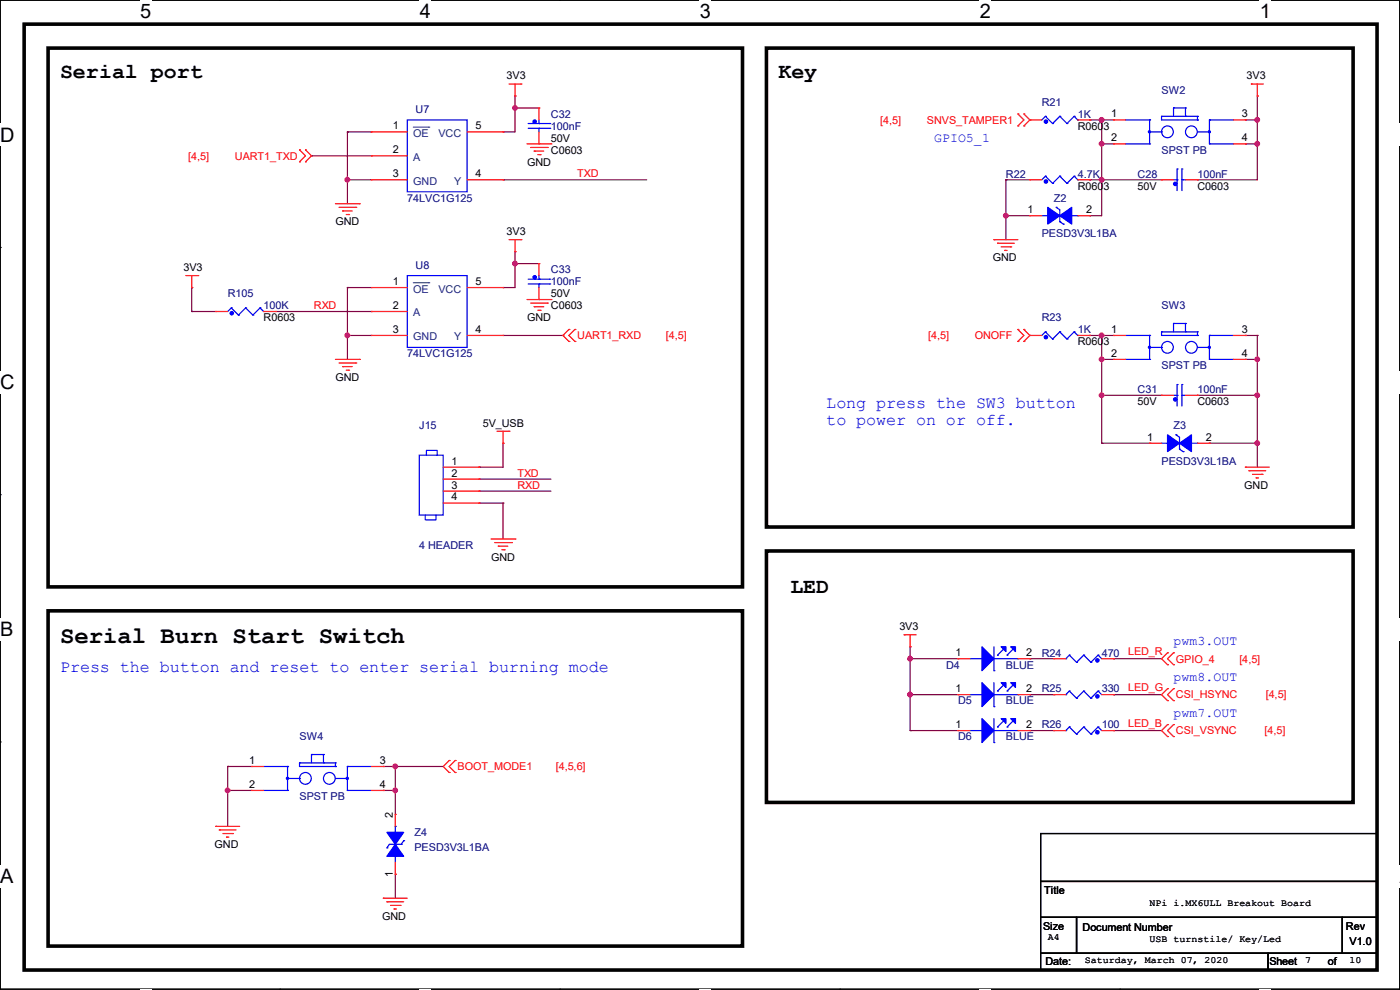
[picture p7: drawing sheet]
<svg xmlns="http://www.w3.org/2000/svg" width="297mm" height="210mm" viewBox="0 0 297 210" stroke-linecap="round" stroke-linejoin="round" font-family="sans-serif">
<path d="M0 0h297v209.8h-297z" fill="none" stroke="#000" stroke-width=".25"/>
<g fill="#fff">
<path d="M29.7 0h2.4v4.8h-2.4z"/>
<path d="M29.7 209.8h2.4v.2h-2.4z"/>
</g>
<path d="M59.4 0h.1M59.4 209.8h.1" fill="none" stroke="#000" stroke-width=".25"/>
<g fill="#fff">
<path d="M89.1 0h2.3v4.8h-2.3z"/>
<path d="M89.1 209.8h2.3v.2h-2.3z"/>
</g>
<path d="M118.8 0h.1M118.8 209.8h.1" fill="none" stroke="#000" stroke-width=".25"/>
<g fill="#fff">
<path d="M148.5 0h2.3v4.8h-2.3z"/>
<path d="M148.5 209.8h2.3v.2h-2.3z"/>
</g>
<path d="M178.2 0h.1M178.2 209.8h.1" fill="none" stroke="#000" stroke-width=".25"/>
<g fill="#fff">
<path d="M207.9 0h2.3v4.8h-2.3z"/>
<path d="M207.9 209.8h2.3v.2h-2.3z"/>
</g>
<path d="M237.6 0h.1M237.6 209.8h.1" fill="none" stroke="#000" stroke-width=".25"/>
<g fill="#fff">
<path d="M267.3 0h2.3v4.8h-2.3z"/>
<path d="M267.3 209.8h2.3v.2h-2.3z"/>
<path d="M0 26.2h3.1v4.8h-3.1z"/>
<path d="M297 26.2v4.8z"/>
<path d="M0 78.7h3.1v4.7h-3.1z"/>
<path d="M297 78.7v4.7z"/>
</g>
<path d="M0 52.5h.1M297 52.5h.1" fill="none" stroke="#000" stroke-width=".25"/>
<g fill="#fff">
<path d="M0 131.1h2.9v4.8h-2.9z"/>
<path d="M297 131.1v4.8z"/>
</g>
<path d="M0 104.9h.1M297 104.9h.1" fill="none" stroke="#000" stroke-width=".25"/>
<g fill="#fff">
<path d="M0 183.6h2.9v4.7h-2.9z"/>
<path d="M296.9 183.6h.1v4.7h-.1z"/>
</g>
<path d="M0 157.4h.1M297 157.4h.1M220.8 176.8h71.3v10.2h-71.3zM220.8 187h71.3v7.6h-71.3zM220.8 194.6h7.6v7.6h-7.6zM228.4 194.6h56.4v7.6h-56.4zM284.8 194.6h7.3v7.6h-7.3zM220.8 202.2h48.2v3.6h-48.2zM269 202.2h23.1v3.6h-23.1z" fill="none" stroke="#000" stroke-width=".25"/>
<path d="M5.1 5.1h287v200.7h-287zM10.2 10.2h147.3v114.3h-147.3zM162.6 10.2h124.5v101.6h-124.5zM162.6 116.9h124.5v53.3h-124.5zM10.2 129.6h147.3v71.1h-147.3z" fill="none" stroke="#000" stroke-width=".76"/>
<g fill="none" stroke="#800040" stroke-width=".25">
<path d="M66.1 33.1h.1M66.1 33.1h12.7M73.7 28h.1M73.7 38.1h.1M73.7 28h5.1M73.7 28v15.2M73.7 38.1h5.1M106.7 28h.1M106.7 38.1h.1M106.7 38.1h30.5M109.3 20.4h.1M109.3 22.9h.1"/>
<path d="M109.3 20.4v7.6h-2.6M109.3 22.9h5M213.4 38.1h.1M213.4 38.1h5.1M213.4 38.1v12.7M231.2 25.4h.1M231.2 38.1h.1M231.2 38.1h15.2M231.2 25.4h5.1M233.7 25.4h.1M233.7 30.5h.1M233.7 38.1h.1"/>
<path d="M233.7 25.4v20.4h-2.5M233.7 30.5h2.6M254 38.1h.1M264.2 25.4h.1M264.2 30.5h.1M264.2 25.4h2.5M264.2 30.5h2.5M266.7 20.4h.1M266.7 25.4h.1M266.7 30.5h.1M266.7 20.4v17.7h-12.7M109.3 53.4h.1"/>
<path d="M109.3 55.9h.1M109.3 53.4v7.6h-2.6M109.3 55.9h5M213.4 45.8h.1M213.4 45.8h5.1M231.2 45.8h.1M40.7 61h.1M40.7 66.1h.1M40.7 66.1h5.1M40.7 61v5.1M58.5 66.1h20.3M73.7 61h.1"/>
<path d="M73.7 71.2h.1M73.7 61v15.2M73.7 61h5.1M73.7 71.2h5.1M78.8 66.1h.1M106.7 61h.1M106.7 71.2h12.7M119.4 71.2h.1M231.2 71.2h.1M231.2 71.2h5.1M233.7 71.2h.1M233.7 76.2h.1"/>
<path d="M233.7 71.2v22.8M233.7 76.2h2.6M264.2 71.2h.1M264.2 76.2h.1M264.2 71.2h2.5M264.2 76.2h2.5M266.7 71.2h.1M266.7 71.2v27.9M101.6 99.1h.1M106.7 94h.1M106.7 94v5.1h-5.1M233.7 83.9h.1"/>
<path d="M233.7 94h.1M233.7 94h10.2M233.7 83.9h12.7M254 83.9h.1M254 83.9h12.7M256.6 94h.1M256.6 94h10.1M266.7 83.9h.1M266.7 94h.1M101.6 106.7h.1M101.6 104.2h.1M101.6 101.6h.1"/>
<path d="M101.6 106.7h5.1M101.6 104.2h15.3M101.6 101.6h15.3M106.7 106.7h.1M106.7 106.7v7.6M193.1 139.7h.1M193.1 137.2h.1M193.1 139.7h10.1M193.1 137.2v17.8M218.5 139.7h.1M218.5 139.7h5.1M236.3 139.7h.1"/>
<path d="M236.3 139.7h10.1M193.1 147.4h.1M193.1 155h.1M193.1 147.4h10.1M193.1 155h10.1M218.5 147.4h.1M218.5 155h.1M218.5 147.4h5.1M218.5 155h5.1M236.3 147.4h.1M236.3 155h.1M236.3 147.4h10.1"/>
<path d="M236.3 155h10.1M48.3 162.6h.1M48.3 167.7h.1M48.3 162.6h5.1M48.3 167.7h5.1M48.3 162.6v12.7M81.3 162.6h.1M81.3 167.7h.1M81.3 162.6h12.7M81.3 167.7h2.6M83.9 162.6h.1M83.9 167.7h.1"/>
<path d="M83.9 162.6v10.2M83.9 185.5h.1M83.9 185.5v5"/>
</g>
<g fill="#f0f" stroke="#f0f" stroke-width=".25">
<circle cx="83.8" cy="167.7" r=".49"/>
<circle cx="83.8" cy="162.6" r=".49"/>
<circle cx="109.2" cy="22.9" r=".49"/>
<circle cx="73.7" cy="38.1" r=".49"/>
<circle cx="109.2" cy="55.9" r=".49"/>
<circle cx="73.7" cy="71.1" r=".49"/>
<circle cx="266.7" cy="94" r=".49"/>
<circle cx="233.7" cy="38.1" r=".49"/>
<circle cx="213.4" cy="45.7" r=".49"/>
<circle cx="233.7" cy="76.2" r=".49"/>
<circle cx="233.7" cy="83.8" r=".49"/>
<circle cx="233.7" cy="71.1" r=".49"/>
<circle cx="266.7" cy="76.2" r=".49"/>
<circle cx="266.7" cy="83.8" r=".49"/>
<circle cx="233.7" cy="30.5" r=".49"/>
<circle cx="233.7" cy="25.4" r=".49"/>
<circle cx="266.7" cy="30.5" r=".49"/>
<circle cx="266.7" cy="25.4" r=".49"/>
<circle cx="193.1" cy="147.3" r=".49"/>
<circle cx="193.1" cy="139.7" r=".49"/>
<circle cx="48.3" cy="167.7" r=".49"/>
</g>
<g fill="none" stroke="#f00" stroke-width=".25">
<path d="M108 17.8h2.5M109.3 17.8v2.6M110.5 17.8h.1M265.5 17.8h.1M265.5 17.8h2.5M266.7 17.8v2.6M63.5 34.3h.1M63.5 31.8h.1M63.5 31.8l1.3 1.3-1.3 1.2M64.8 31.8h.1M64.8 34.3h.1M64.8 31.8l1.3 1.3-1.3 1.2"/>
<path d="M78.8 28h.1M78.8 33.1h.1M78.8 38.1h.1M78.8 38.1h7.6M78.8 28h7.6M78.8 33.1h7.6M99.1 38.1h7.6M99.1 28h7.6M106.7 38.1h.1M106.7 28h.1M109.3 20.4h.1M111.8 30.5h5.1"/>
<path d="M112.6 31.3h3.5M113.3 32h.1M113.3 32h2.1M114.1 32.8h.5M114.3 22.9h.1M114.3 30.5h.1M114.3 22.9v2.5M114.3 28v2.5M114.6 32.8h.1M116.1 31.3h.1M116.9 30.5h.1M215.9 26.7h.1"/>
<path d="M215.9 24.2h.1M215.9 24.2l1.3 1.2-1.3 1.3M217.2 24.2h.1M217.2 26.7h.1M217.2 24.2l1.3 1.2M218.5 25.4h.1M218.5 38.1h.1M218.5 25.4l-1.3 1.3M218.5 25.4h2.5M218.5 38.1h2.5M228.6 25.4h2.6M228.6 38.1h2.6"/>
<path d="M231.2 25.4h.1M231.2 38.1h.1M236.3 25.4h.1M236.3 30.5h.1M236.3 30.5h2.5M236.3 25.4h2.5M246.4 38.1h.1M246.4 38.1h2.6M251.5 38.1h2.5M254 38.1h.1M261.7 30.5h2.5M261.7 25.4h2.5"/>
<path d="M264.2 25.4h.1M264.2 30.5h.1M266.7 20.4h.1M39.4 58.5h2.6M40.7 58.5v2.5M42 58.5h.1M71.2 43.2h5M71.9 44h3.6M72.7 44.7h.1M72.7 44.7h2M73.4 45.5h.6M74 45.5h.1"/>
<path d="M75.5 44h.1M76.2 43.2h.1M108 50.8h2.5M109.3 53.4h.1M109.3 50.8v2.6M110.5 50.8h.1M114.3 55.9h.1M114.3 55.9v2.6M210.9 50.8h.1M210.9 50.8h5M211.6 51.6h.1M211.6 51.6h3.6"/>
<path d="M212.4 52.4h2M213.1 53.1h.1M213.1 53.1h.6M214.4 52.4h.1M218.5 45.8h.1M218.5 45.8h2.5M228.6 45.8h2.6M231.2 45.8h.1M40.7 61h.1M45.8 66.1h.1M45.8 66.1h2.5M55.9 66.1h2.6"/>
<path d="M58.5 66.1h.1M71.2 76.2h5M71.9 77h3.6M72.7 77.8h.1M72.7 77.8h2M73.4 78.5h.6M74 78.5h.1M75.5 77h.1M76.2 76.2h.1M78.8 61h.1M78.8 66.1h.1M78.8 71.2h.1"/>
<path d="M78.8 61h7.6M78.8 66.1h7.6M78.8 71.2h7.6M99.1 61h7.6M99.1 71.2h7.6M106.7 71.2h.1M106.7 61h.1M111.8 63.5h5.1M112.6 64.3h3.5M113.3 65.1h.1M113.3 65.1h2.1M114.1 65.8h.5"/>
<path d="M114.3 63.5h.1M114.3 61v2.5M114.6 65.8h.1M116.1 64.3h.1M116.9 63.5h.1M120.7 69.9h.1M120.7 72.4h.1M120.7 69.9l-1.3 1.3 1.3 1.2M122 72.4h.1M122 69.9h.1M122 69.9l-1.3 1.3 1.3 1.2M215.9 72.4h.1"/>
<path d="M215.9 69.9h.1M215.9 69.9l1.3 1.3-1.3 1.2M217.2 69.9h.1M217.2 72.4h.1M217.2 69.9l1.3 1.3M218.5 71.2h.1M218.5 71.2l-1.3 1.2M218.5 71.2h2.5M228.6 71.2h2.6M231.2 71.2h.1M236.3 71.2h.1M236.3 76.2h.1"/>
<path d="M236.3 76.2h2.5M236.3 71.2h2.5M261.7 76.2h2.5M261.7 71.2h2.5M264.2 71.2h.1M264.2 76.2h.1M94 99.1h7.6M101.6 99.1h.1M105.5 91.5h2.5M106.7 94h.1M106.7 91.5v2.5M108 91.5h.1"/>
<path d="M243.9 94h.1M243.9 94h2.5M246.4 83.9h.1M246.4 83.9h2.6M251.5 83.9h2.5M254 83.9h.1M254 94h2.6M256.6 94h.1M264.2 99.1h.1M264.2 99.1h5.1M265 99.9h.1M265 99.9h3.5"/>
<path d="M94 101.6h7.6M94 104.2h7.6M94 106.7h7.6M101.6 101.6h.1M101.6 104.2h.1M101.6 106.7h.1M104.2 114.3h5.1M104.9 115.1h3.6M105.7 115.9h.1M105.7 115.9h2M106.5 116.6h.5M107 116.6h.1"/>
<path d="M108.5 115.1h.1M109.3 114.3h.1M265.7 100.6h2.1M266.5 101.4h.1M266.5 101.4h.5M267.8 100.6h.1M191.8 134.7h.1M191.8 134.7h2.6M193.1 137.2h.1M193.1 134.7v2.5M203.2 139.7h.1M203.2 139.7h2.6"/>
<path d="M215.9 139.7h2.6M218.5 139.7h.1M223.6 139.7h.1M223.6 139.7h2.5M233.7 139.7h2.6M236.3 139.7h.1M247.7 138.5h.1M247.7 138.5l-1.3 1.2 1.3 1.3M249 138.5h.1M249 138.5l-1.3 1.2 1.3 1.3M203.2 155h.1M203.2 147.4h.1"/>
<path d="M203.2 147.4h2.6M203.2 155h2.6M215.9 147.4h2.6M215.9 155h2.6M218.5 155h.1M218.5 147.4h.1M223.6 147.4h.1M223.6 155h.1M223.6 147.4h2.5M223.6 155h2.5M233.7 147.4h2.6M233.7 155h2.6"/>
<path d="M236.3 147.4h.1M236.3 155h.1M247.7 141h.1M247.7 146.1h.1M247.7 148.6h.1M247.7 153.7h.1M247.7 156.3h.1M247.7 146.1l-1.3 1.3 1.3 1.2M247.7 153.7l-1.3 1.3 1.3 1.3M249 141h.1M249 148.6h.1M249 146.1h.1"/>
<path d="M249 156.3h.1M249 153.7h.1M249 146.1l-1.3 1.3 1.3 1.2M249 153.7l-1.3 1.3 1.3 1.3M45.8 175.3h.1M45.8 175.3h5M46.5 176.1h.1M46.5 176.1h3.6M47.3 176.8h2M48 177.6h.1M48 177.6h.6M49.3 176.8h.1"/>
<path d="M53.4 162.6h.1M53.4 167.7h.1M53.4 162.6h2.5M53.4 167.7h2.5M78.8 162.6h2.5M78.8 167.7h2.5M81.3 162.6h.1M81.3 167.7h.1M83.9 172.8h.1M83.9 172.8v2.5M95.3 161.3h.1M95.3 163.9h.1"/>
<path d="M95.3 161.3l-1.3 1.3 1.3 1.3M96.6 163.9h.1M96.6 161.3h.1M96.6 161.3l-1.3 1.3 1.3 1.3M81.3 190.5h.1M81.3 190.5h5.1M82.1 191.3h.1M82.1 191.3h3.5M82.8 192.1h2.1M83.6 192.8h.1M83.6 192.8h.5M83.9 185.5h.1"/>
<path d="M83.9 182.9v2.6M84.9 192.1h.1"/>
</g>
<g fill="none" stroke="#00f" stroke-width=".25">
<path d="M86.4 25.4h12.7v15.3h-12.7zM112.1 27.2h4.5M112.1 26.2h4.5M114.3 27.2h.1M114.3 26.2h.1M114.3 25.4v.8M114.3 27.2v.8M116.6 27.2h.1M116.6 26.2h.1M221.8 24.7h.1M221.8 37.4h.1M221.8 24.7l-.8 .7"/>
<path d="M221.8 24.7l1.5 1.5M221.8 37.4l-.8 .7M221.8 37.4l1.5 1.5M223.3 26.2h.1M223.3 38.9h.1M224.8 24.7h.1M224.8 37.4h.1M224.8 24.7l-1.5 1.5M224.8 24.7l1.6 1.5M224.8 37.4l-1.5 1.5M224.8 37.4l1.6 1.5M226.4 26.2h.1"/>
<path d="M226.4 38.9h.1M227.9 24.7h.1M227.9 37.4h.1M227.9 24.7l-1.5 1.5M227.9 24.7l.7 .7M227.9 37.4l-1.5 1.5M227.9 37.4l.7 .7M228.6 25.4h.1M228.6 38.1h.1M238.8 25.4h5.1M238.8 30.5h5.1M243.9 25.4h.1"/>
<path d="M243.9 30.5h.1M243.9 25.4v5.1M243.9 28h2.5M246.4 28h.1M246.4 24.7h.1M246.4 24.7v.7h7.6M246.4 24.7h7.6M249 22.9h.1M249 38.1h.7M249 22.9v1.8M249 22.9h2.5M249.7 35.9h.1"/>
<path d="M249.7 38.1h.1M249.7 35.9v4.5M250.7 35.9h.1M250.7 38.1h.1M250.7 35.9v4.5M250.7 38.1h.8M251.5 22.9h.1M251.5 24.7h.1M251.5 22.9v1.8M254 25.4h.1M254 24.7h.1M254 28h2.6"/>
<path d="M254 24.7v.7M256.6 25.4h.1M256.6 30.5h.1M256.6 28h.1M256.6 25.4h5.1M256.6 30.5h5.1M256.6 25.4v5.1M86.4 58.5h12.7v15.2h-12.7zM112.1 59.2h4.5M114.3 59.2h.1M114.3 58.5v.7M116.6 59.2h.1"/>
<path d="M221 45.8h1.3M222.3 45.8h.1M224.1 44h.1M224.1 44l.7 .5v2.5M224.8 47h.1M224.8 47l.8 .5M225.6 47.5h.1M227.4 45.8h1.2M228.6 45.8h.1M49.1 65.3h.1M49.1 65.3l-.8 .8M49.1 65.3l1.5 1.5"/>
<path d="M50.6 66.8h.1M52.1 65.3h.1M52.1 65.3l-1.5 1.5M52.1 65.3l1.5 1.5M53.6 66.8h.1M55.2 65.3h.1M55.2 65.3l-1.6 1.5M55.2 65.3l.7 .8M55.9 66.1h.1M112.1 60.2h4.5M114.3 60.2h.1M114.3 60.2v.8"/>
<path d="M116.6 60.2h.1M221.8 70.4h.1M221.8 70.4l-.8 .8M221.8 70.4l1.5 1.5M223.3 71.9h.1M224.8 70.4h.1M224.8 70.4l-1.5 1.5M224.8 70.4l1.6 1.5M226.4 71.9h.1M227.9 70.4h.1M227.9 70.4l-1.5 1.5M227.9 70.4l.7 .8"/>
<path d="M228.6 71.2h.1M238.8 71.2h5.1M238.8 76.2h5.1M243.9 71.2h.1M243.9 76.2h.1M243.9 71.2v5M243.9 73.7h2.5M246.4 73.7h.1M246.4 70.4h.1M246.4 70.4v.8h7.6M246.4 70.4h7.6M249 68.6h.1"/>
<path d="M249 68.6v1.8M249 68.6h2.5M251.5 68.6h.1M251.5 70.4h.1M251.5 68.6v1.8M254 71.2h.1M254 70.4h.1M254 70.4v.8M254 73.7h2.6M256.6 71.2h.1M256.6 76.2h.1M256.6 73.7h.1"/>
<path d="M256.6 71.2v5M256.6 71.2h5.1M256.6 76.2h5.1M88.9 96.6h5.1v12.7h-5.1zM90.5 96.6v-1.1h2.3v1.1M246.4 94h1.3M247.7 94h.1M249 83.9h.7M249.5 92.2h.1M249.5 92.2l.7 .6v2.5M249.7 81.6h.1M249.7 83.9h.1"/>
<path d="M249.7 81.6v4.5M250.2 95.3h.1M250.2 95.3l.8 .5M250.7 81.6h.1M250.7 83.9h.1M250.7 81.6v4.5M250.7 83.9h.8M251 95.8h.1M252.8 94h1.2M254 94h.1M90.2 109.3v1h2.3v-1M205.8 139.7h2.5"/>
<path d="M208.3 139.7h.1M210.9 137.2v5.1M210.9 139.7h5M211.6 139h.1M212.9 137.7l-1.3 1.3M213.7 139h.1M214.9 137.7l-1.2 1.3M215.9 139.7h.1M226.1 139.7h.1M226.9 139h.1M226.9 139l-.8 .7M226.9 139l1.5 1.5"/>
<path d="M229.9 139h.1M229.9 139l1.5 1.5M229.9 139l-1.5 1.5M233 139h.1M233 139l.7 .7M233 139l-1.6 1.5M205.8 155h2.5M205.8 147.4h2.5M208.3 155h.1M208.3 147.4h.1M210.9 142.3h.1M210.9 157.5h.1"/>
<path d="M210.9 149.9h.1M210.9 144.8v5.1M210.9 152.4v5.1M210.9 155h5M210.9 147.4h5M211.6 154.2h.1M211.6 146.6h.1M212.9 153l-1.3 1.2M212.9 145.3l-1.3 1.3M213.7 154.2h.1M213.7 146.6h.1M214.9 153l-1.2 1.2"/>
<path d="M214.9 145.3l-1.2 1.3M215.9 155h.1M215.9 147.4h.1M226.1 147.4h.1M226.1 155h.1M226.9 146.6h.1M226.9 154.2h.1M226.9 146.6l1.5 1.5M226.9 146.6l-.8 .8M226.9 154.2l1.5 1.5M226.9 154.2l-.8 .8M228.4 148.1h.1"/>
<path d="M228.4 140.5h.1M228.4 155.7h.1M229.9 146.6h.1M229.9 154.2h.1M229.9 146.6l1.5 1.5M229.9 146.6l-1.5 1.5M229.9 154.2l1.5 1.5M229.9 154.2l-1.5 1.5M231.4 148.1h.1M231.4 140.5h.1M231.4 155.7h.1M233 146.6h.1"/>
<path d="M233 154.2h.1M233 146.6l.7 .8M233 146.6l-1.6 1.5M233 154.2l.7 .8M233 154.2l-1.6 1.5M55.9 162.6h5.1M55.9 167.7h5.1M61 162.6h.1M61 167.7h.1M61 162.6v5.1M61 165.1h2.5M63.5 165.1h.1"/>
<path d="M63.5 161.8h.1M63.5 161.8v.8h7.7M63.5 161.8h7.7M66.1 160.1h.1M66.1 160.1v1.7M66.1 160.1h2.5M68.6 160.1h.1M68.6 161.8h.1M68.6 160.1v1.7M71.2 162.6h.1M71.2 161.8h.1M71.2 165.1h2.5"/>
<path d="M71.2 161.8v.8M73.7 162.6h.1M73.7 167.7h.1M73.7 165.1h.1M73.7 162.6h5.1M73.7 167.7h5.1M73.7 162.6v5.1M82.1 179.9h.1M83.9 175.3h.1M83.9 175.3v1.3M85.1 179.1h.1M85.1 179.1h-2.5l-.5 .8"/>
<path d="M85.6 178.4h.1M85.6 178.4l-.5 .7M83.9 181.7h.1M83.9 181.7v1.2"/>
<circle cx="247.7" cy="28" r="1.25"/>
<circle cx="252.8" cy="28" r="1.25"/>
<circle cx="247.7" cy="73.7" r="1.25"/>
<circle cx="252.8" cy="73.7" r="1.25"/>
<circle cx="64.8" cy="165.1" r="1.25"/>
<circle cx="69.9" cy="165.1" r="1.25"/>
</g>
<path d="M87.7 27h3.3M91 27h.1M87.7 60h3.3M91 60h.1" fill="none" stroke="#004080" stroke-width=".21"/>
<g fill="#00f" stroke="#00f" stroke-width=".25">
<path d="M208.3 137.2l2.6 2.5-2.6 2.6z"/>
<path d="M212.4 137.2h1v1z"/>
<path d="M214.4 137.2h1v1z"/>
<path d="M208.3 152.4l2.6 2.6-2.6 2.5z"/>
<path d="M212.4 152.4h1v1.1z"/>
<path d="M214.4 152.4h1v1.1z"/>
<path d="M208.3 144.8l2.6 2.6-2.6 2.5z"/>
<path d="M212.4 144.8h1v1z"/>
<path d="M214.4 144.8h1v1z"/>
<path d="M247.7 92.2l2.5 1.8-2.5 1.8z" fill-rule="evenodd"/>
<path d="M250.2 94l2.6-1.8v3.6z" fill-rule="evenodd"/>
<path d="M83.9 179.1l1.7 2.6h-3.5z" fill-rule="evenodd"/>
<path d="M82.1 176.6h3.5l-1.7 2.5z" fill-rule="evenodd"/>
<path d="M222.3 44l2.5 1.8-2.5 1.7z" fill-rule="evenodd"/>
<path d="M224.8 45.8l2.6-1.8v3.5z" fill-rule="evenodd"/>
<circle cx="113.4" cy="58.8" r=".36"/>
<circle cx="221.9" cy="25.8" r=".36"/>
<circle cx="49.2" cy="66.4" r=".36"/>
<circle cx="232.8" cy="147.7" r=".36"/>
<circle cx="249.3" cy="39" r=".36"/>
<circle cx="243.9" cy="28" r=".23"/>
<circle cx="256.6" cy="28" r=".23"/>
<circle cx="249.3" cy="84.7" r=".36"/>
<circle cx="113.4" cy="25.8" r=".36"/>
<circle cx="232.8" cy="140.1" r=".36"/>
<circle cx="221.9" cy="38.5" r=".36"/>
<circle cx="232.8" cy="155.3" r=".36"/>
<circle cx="221.9" cy="71.5" r=".36"/>
<circle cx="61" cy="165.1" r=".23"/>
<circle cx="73.7" cy="165.1" r=".23"/>
<circle cx="243.9" cy="73.7" r=".23"/>
<circle cx="256.6" cy="73.7" r=".23"/>
</g>
<text font-size="5.1" x="12.7" y="136.4">Serial Burn Start Switch</text>
<g font-size="4.6">
<text x="12.7" y="16.6">Serial port</text>
<text x="165.1" y="16.6">Key</text>
<text x="167.7" y="125.8">LED</text>
</g>
<g font-size="4.2">
<text x="29.7" y="3.9">5</text>
<text x="89.1" y="3.9">4</text>
<text x="148.5" y="3.9">3</text>
<text x="207.9" y="3.9">2</text>
<text x="267.3" y="3.9">1</text>
<text x="0" y="30.1">D</text>
<text x="0" y="82.5">C</text>
<text x="0" y="135">B</text>
<text x="0" y="187.4">A</text>
<text x="297" y="187.4">A</text>
</g>
<g font-size="3.6" fill="#00f">
<text x="175.3" y="86.7">Long press the SW3 button</text>
<text x="175.3" y="90.2">to power on or off.</text>
<text x="12.7" y="142.5">Press the button and reset to enter serial burning mode</text>
</g>
<g font-size="2.8" fill="#00f">
<text x="198.2" y="30.2">GPIO5_1</text>
<text x="249" y="136.9">pwm3.OUT</text>
<text x="249" y="144.5">pwm8.OUT</text>
<text x="249" y="152.1">pwm7.OUT</text>
</g>
<g font-size="2.3">
<text x="107.5" y="16.8">3V3</text>
<text x="264.5" y="16.8">3V3</text>
<text x="83.4" y="27.4">1</text>
<text x="100.9" y="27.4">5</text>
<text x="228.6" y="27.5">R0603</text>
<text x="235.8" y="24.9">1</text>
<text x="235.8" y="30">2</text>
<text x="263.4" y="24.9">3</text>
<text x="263.4" y="30">4</text>
<text x="83.4" y="32.5">2</text>
<text x="111.8" y="35.1">GND</text>
<text x="116.9" y="30.1">50V</text>
<text x="116.9" y="32.6">C0603</text>
<text x="83.4" y="37.6">3</text>
<text x="100.9" y="37.6">4</text>
<text x="228.6" y="40.2">R0603</text>
<text x="241.3" y="40.2">50V</text>
<text x="254.1" y="40.2">C0603</text>
<text x="71.2" y="47.8">GND</text>
<text x="218" y="45.2">1</text>
<text x="230.4" y="45.2">2</text>
<text x="107.5" y="49.9">3V3</text>
<text x="38.9" y="57.5">3V3</text>
<text x="210.6" y="55.5">GND</text>
<text x="83.4" y="60.5">1</text>
<text x="83.4" y="65.5">2</text>
<text x="100.9" y="60.5">5</text>
<text x="116.9" y="63.1">50V</text>
<text x="116.9" y="65.6">C0603</text>
<text x="55.9" y="68.2">R0603</text>
<text x="83.4" y="70.6">3</text>
<text x="100.9" y="70.6">4</text>
<text x="111.8" y="68.2">GND</text>
<text x="235.8" y="70.6">1</text>
<text x="263.4" y="70.6">3</text>
<text x="228.6" y="73.2">R0603</text>
<text x="235.8" y="75.7">2</text>
<text x="263.4" y="75.7">4</text>
<text x="71.2" y="80.9">GND</text>
<text x="241.3" y="85.9">50V</text>
<text x="254.1" y="85.9">C0603</text>
<text x="102.4" y="90.5">5V_USB</text>
<text x="243.4" y="93.5">1</text>
<text x="255.8" y="93.5">2</text>
<text x="95.8" y="98.6">1</text>
<text x="95.8" y="101.1">2</text>
<text x="95.8" y="103.6">3</text>
<text x="95.8" y="106.2">4</text>
<text x="264" y="103.7">GND</text>
<text x="104.2" y="119">GND</text>
<text x="190.8" y="133.7">3V3</text>
<text x="202.7" y="139.2">1</text>
<text x="217.7" y="139.2">2</text>
<text x="202.7" y="146.8">1</text>
<text x="217.7" y="146.8">2</text>
<text x="202.7" y="154.4">1</text>
<text x="217.7" y="154.4">2</text>
<text x="52.9" y="162.1">1</text>
<text x="52.9" y="167.1">2</text>
<text x="80.6" y="162.1">3</text>
<text x="80.6" y="167.1">4</text>
<text x="83.3" y="173.5" transform="rotate(-90 83.3 173.5)">2</text>
<text x="45.5" y="179.9">GND</text>
<text x="83.3" y="186" transform="rotate(-90 83.3 186)">1</text>
<text x="221.5" y="189.6">Title</text>
<text x="81.1" y="195.2">GND</text>
<text x="221.3" y="197.2">Size</text>
<text x="229.7" y="197.4">Document Number</text>
<text x="285.5" y="197.2">Rev</text>
<text x="286.3" y="200.5">V1.0</text>
<text x="221.8" y="204.8">Date:</text>
<text x="269.3" y="204.8">Sheet</text>
<text x="281.7" y="204.8">of</text>
</g>
<g font-size="2.3" fill="#000080">
<text x="88.2" y="24">U7</text>
<text x="221" y="22.4">R21</text>
<text x="246.4" y="19.9">SW2</text>
<text x="116.9" y="25">C32</text>
<text x="116.9" y="27.5">100nF</text>
<text x="228.6" y="25">1K</text>
<text x="246.4" y="32.6">SPST PB</text>
<text x="213.4" y="37.7">R22</text>
<text x="228.6" y="37.7">4.7K</text>
<text x="241.3" y="37.7">C28</text>
<text x="254.1" y="37.7">100nF</text>
<text x="86.4" y="42.8">74LVC1G125</text>
<text x="223.6" y="42.8">Z2</text>
<text x="221" y="50.4">PESD3V3L1BA</text>
<text x="88.2" y="57">U8</text>
<text x="116.9" y="58">C33</text>
<text x="48.3" y="63.1">R105</text>
<text x="55.9" y="65.6">100K</text>
<text x="116.9" y="60.5">100nF</text>
<text x="246.4" y="65.6">SW3</text>
<text x="221" y="68.2">R23</text>
<text x="228.6" y="70.7">1K</text>
<text x="86.4" y="75.8">74LVC1G125</text>
<text x="241.3" y="83.4">C31</text>
<text x="246.4" y="78.3">SPST PB</text>
<text x="254.1" y="83.4">100nF</text>
<text x="88.9" y="91">J15</text>
<text x="249" y="91">Z3</text>
<text x="246.4" y="98.6">PESD3V3L1BA</text>
<text x="88.9" y="116.4">4 HEADER</text>
<text x="200.7" y="141.8">D4</text>
<text x="213.4" y="141.8">BLUE</text>
<text x="221" y="139.3">R24</text>
<text x="233.7" y="139.3">470</text>
<text x="203.2" y="149.4">D5</text>
<text x="213.4" y="149.4">BLUE</text>
<text x="221" y="146.9">R25</text>
<text x="233.7" y="146.9">330</text>
<text x="221" y="154.5">R26</text>
<text x="233.7" y="154.5">100</text>
<text x="63.5" y="157.1">SW4</text>
<text x="203.2" y="157.1">D6</text>
<text x="213.4" y="157.1">BLUE</text>
<text x="63.5" y="169.8">SPST PB</text>
<text x="87.9" y="177.4">Z4</text>
<text x="87.9" y="180.4">PESD3V3L1BA</text>
</g>
<g font-size="2.3" fill="#004080">
<text x="87.7" y="29">OE</text>
<text x="93" y="29">VCC</text>
<text x="87.7" y="34.1">A</text>
<text x="87.7" y="39.2">GND</text>
<text x="96.4" y="39.2">Y</text>
<text x="87.7" y="62.1">OE</text>
<text x="93" y="62.1">VCC</text>
<text x="87.7" y="67.1">A</text>
<text x="87.7" y="72.2">GND</text>
<text x="96.4" y="72.2">Y</text>
</g>
<g font-size="2.3" fill="#f00">
<text x="186.7" y="26.2">[4,5]</text>
<text x="196.6" y="26.2">SNVS_TAMPER1</text>
<text x="39.9" y="33.9">[4,5]</text>
<text x="49.8" y="33.9">UART1_TXD</text>
<text x="122.5" y="37.6">TXD</text>
<text x="66.6" y="65.6">RXD</text>
<text x="122.5" y="72">UART1_RXD</text>
<text x="141.3" y="72">[4,5]</text>
<text x="196.9" y="72">[4,5]</text>
<text x="206.8" y="72">ONOFF</text>
<text x="109.8" y="101.1">TXD</text>
<text x="109.8" y="103.7">RXD</text>
<text x="239.3" y="139">LED_R</text>
<text x="249.5" y="140.5">GPIO_4</text>
<text x="262.9" y="140.5">[4,5]</text>
<text x="239.3" y="146.6">LED_G</text>
<text x="249.5" y="148.2">CSI_HSYNC</text>
<text x="268.5" y="148.2">[4,5]</text>
<text x="239.3" y="154.3">LED_B</text>
<text x="249.5" y="155.8">CSI_VSYNC</text>
<text x="268.3" y="155.8">[4,5]</text>
<text x="97.1" y="163.4">BOOT_MODE1</text>
<text x="117.9" y="163.4">[4,5,6]</text>
</g>
<g font-size="2">
<text x="243.9" y="192.1">NPi i.MX6ULL Breakout Board</text>
<text x="222.3" y="199.5">A4</text>
<text x="243.9" y="199.7">USB turnstile/ Key/Led</text>
<text x="230.2" y="204.3">Saturday, March 07, 2020</text>
<text x="276.9" y="204.3">7</text>
<text x="286.3" y="204.3">10</text>
</g>
</svg>
